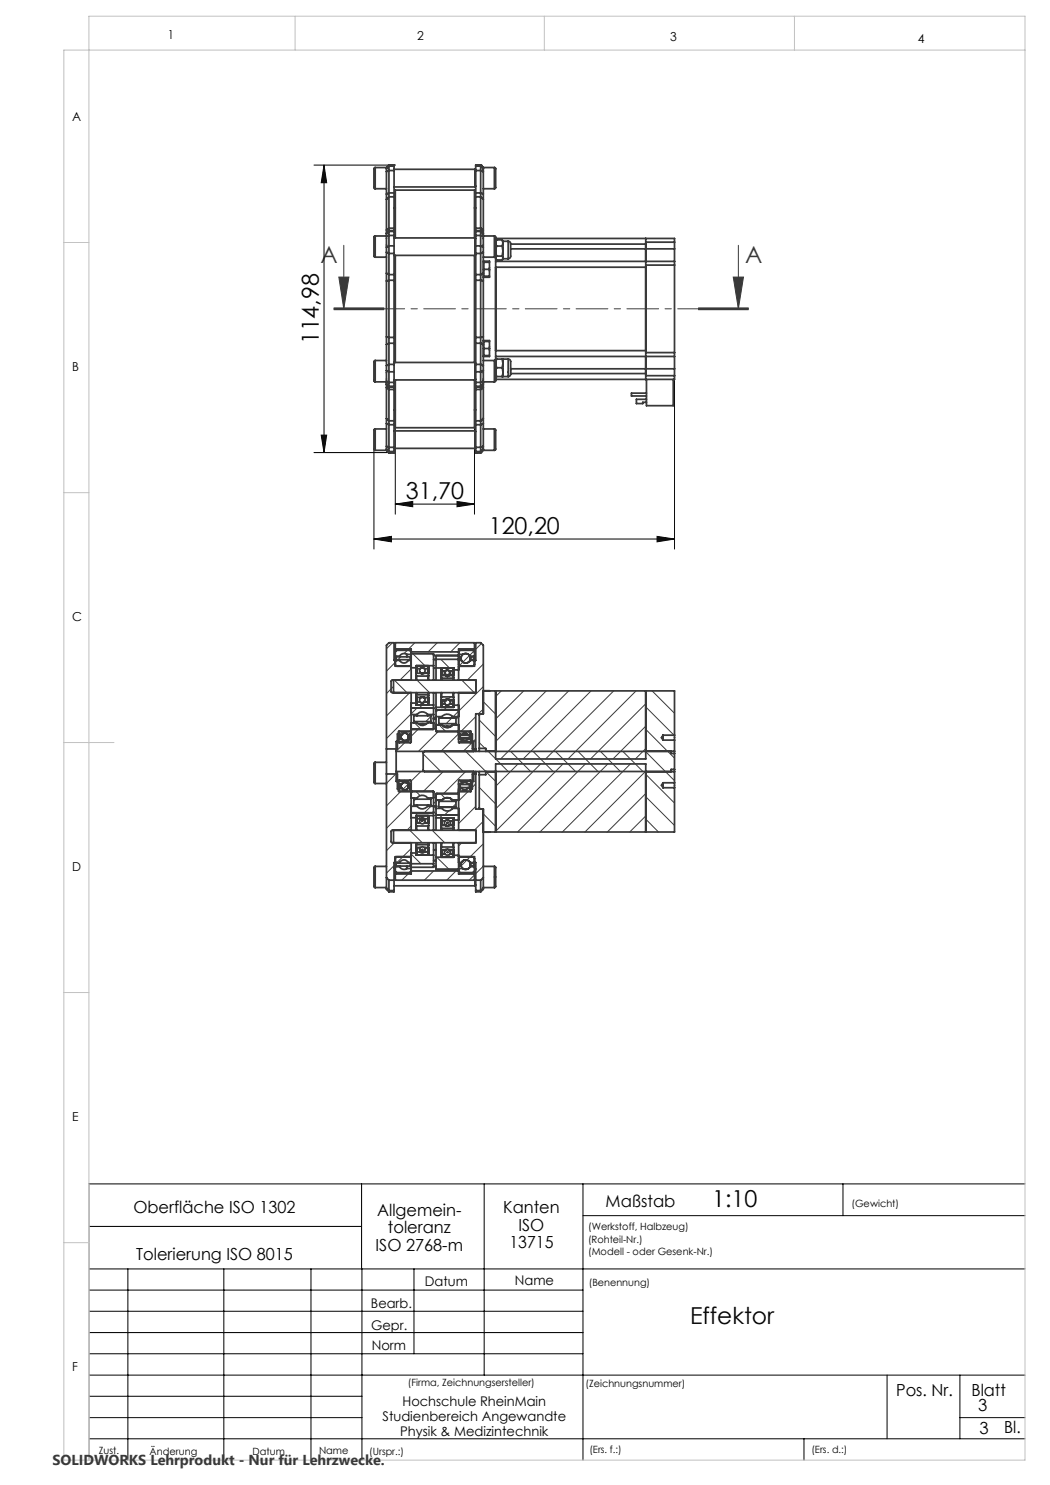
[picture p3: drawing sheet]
<svg xmlns="http://www.w3.org/2000/svg" width="210mm" height="297mm" viewBox="0 0 210 297" stroke-linecap="round" stroke-linejoin="round" font-family="sans-serif">
<g fill="none" stroke="#000" stroke-width=".2">
<path d="M62.8 33h15M64.8 33l.5 3.5h-1.1zM64.8 33v57.5M134.9 75.9v33.9M62.8 90.5h15M64.2 87h1.1l-.5 3.5zM74.8 89.8v20M79.1 85.5v17.3M94.9 85.5v17.3M74.8 107.8l3.5-.5v1.1zM74.8 107.8h60.1M79.1 100.8l3.4-.5v1z"/>
<path d="M79.1 100.8h15.8M91.4 100.3l3.5 .5-3.5 .5zM131.4 107.3l3.5 .5-3.5 .6zM72.3 236.8v17M96.8 236.8v38.2M116.6 236.8v55.2M168.6 236.8v6.3M205 236.8h-187.2v55.2M17.8 253.8h187.2M17.8 258h98.8M17.8 245.3h54.5M25.6 253.8v38.2"/>
<path d="M44.8 253.8v38.2M62.2 253.8v38.2M72.4 253.8v38.2M82.8 253.8v17M116.6 243.1h88.4M17.8 270.8h98.8M17.8 266.5h98.8M17.8 262.3h98.8M17.8 279.3h54.6M17.8 275h187.2M177.4 275v12.8M192 275v12.8"/>
<path d="M17.8 287.8h187.2M17.8 283.5h54.6M160.8 287.8v4.2M192 283.5h13"/>
</g>
<path d="M67.8 55.4h2l-1 6.4zM68.8 49.1v12.7M146.6 55.4h2.1l-1 6.4zM147.7 49.1v12.7M66.8 61.9h10zM66.8 61.8h10M66.8 61.6h10M139.7 61.8h10M139.7 61.6h10M139.7 61.9h10" fill="none" stroke="#393939" stroke-width=".2"/>
<path d="M149.7 61.8h-82.9" fill="none" stroke="#393939" stroke-width=".2" stroke-dasharray="6.3 1.3 1.3 1.3" stroke-dashoffset="2.4"/>
<path d="M59 3.2v6.8M108.9 3.2v6.8M158.9 3.2v6.8M205 10h-192.2v282h192.2v-288.8h-187.2v288.8M12.8 48.5h5M12.8 98.5h5M12.8 148.5h10M12.8 198.5h5M12.8 248.5h5" fill="none" stroke="#c0c0c0" stroke-width=".2"/>
<g fill="#000">
<path d="M64.2 87h1.1l-.5 3.5zM64.8 33l.5 3.5h-1.1z"/>
<path d="M91.4 100.3l3.5 .5-3.5 .5zM79.1 100.8l3.4-.5v1z"/>
<path d="M131.4 107.3l3.5 .5-3.5 .6zM74.8 107.8l3.5-.5v1.1z"/>
</g>
<path d="M146.6 55.4h2.1l-1 6.4zM67.8 55.4h2l-1 6.4z" fill="#393939"/>
<g fill="none" stroke="#393939" stroke-width=".35">
<path d="M75 33.5l-.2 .2v3.9l.2 .1M75 33.5v4.2M75 37.7h2.3M75 33.5h2.3M77.3 39.9v6.1M77.3 38.8v1.1M77.3 33.8v.5M77.3 33.5v.3M77.3 34.3v4.5M77.8 39.4v6.2M77.8 38.6v.8M77.8 33.2v.9"/>
<path d="M77.8 33h.1M77.8 33l-.5 .5M77.8 33h1M77.8 33v.2M77.8 34.1v4.5M77.8 39.4l-.5 .5M77.8 39.4h1M77.8 38.6l-.5 .2M77.8 38.6h1M77.8 34.1l-.5 .2M77.8 34.1h1M77.8 33.2l-.5 .6"/>
<path d="M77.8 33.2h1M78.8 39.4v6.2M78.8 38.6v.8M78.8 33.2v.9M78.8 33h.1M78.8 37.4h16.2M78.8 33.9h16.2M78.8 33v.2M78.8 34.1v4.5M95 33.9v3.5M95 33.9l.1 .1M95.1 39.4v6.2"/>
<path d="M95.1 38.6v.8M95.1 33.2v.9M95.1 33h.1M95.1 33h1M95.1 37.2l-.1 .2M95.1 39.4h1M95.1 38.6h1M95.1 34.1h1M95.1 33.2h1M95.1 33v.2M95.1 34.1v4.5M96.1 39.4v6.2"/>
<path d="M96.1 38.6v.8M96.1 33.2v.9M96.1 33h.1M96.1 33l.6 .5M96.1 33v.2M96.1 34.1v4.5M96.1 39.4l.6 .5M96.1 38.6l.6 .2M96.1 34.1l.6 .2M96.1 33.2l.6 .6M96.7 39.9v6.1M96.7 38.8v1.1"/>
<path d="M96.7 33.8v.5M96.7 33.5v.3M96.7 37.7h2.2M96.7 33.5h2.2M96.7 34.3v4.5M98.9 33.5l.2 .2v3.9l-.2 .1M98.9 33.5v4.2M75 47.2l-.2 .2v3.9l.2 .1M75 47.2v4.2M75 47.2h2.3M75 51.4h2.3M77.3 49.4v1"/>
<path d="M77.3 46.8v.5M77.3 56.2v11.2M77.3 54.6v1.6M77.3 46v.6M77.3 47.3v2.1M77.3 50.4l.5 .3M77.3 46.6v.2M77.3 50.4v4.2M77.3 54.6l.5 .3M77.8 49.2v1.5M77.8 46.3v.8M77.8 56.1v11.4"/>
<path d="M77.8 54.9v1.2M77.8 45.6v.5M77.8 49.2l-.5 .2M77.8 50.7h1M77.8 49.2h1M77.8 46.1v.2M77.8 47.1v2.1M77.8 50.7v4.2M77.8 47.1l-.5 .2M77.8 47.1h1M77.8 54.9h1M77.8 46.3l-.5 .5"/>
<path d="M77.8 46.3h1M77.8 56.1l-.5 .1M77.8 56.1h1M77.8 46.1l-.5 .5M77.8 46.1h1M77.8 45.6l-.5 .4M77.8 45.6h1M78.8 49.2v1.5M78.8 46.3v.8M78.8 56.1v11.4M78.8 54.9v1.2M78.8 45.6v.5"/>
<path d="M78.8 41.6h.3M78.8 51.1h16.2M78.8 47.6h16.2M78.8 46.1v.2M78.8 47.1v2.1M78.8 50.7v4.2M79.1 47.6v-9.6h15.8v9.6M79.1 51.1v21.4M94.9 51.1v21.4M94.9 41.6h.2M95 47.6v3.5M95 47.6l.1 .1"/>
<path d="M95 47.6h.1M95.1 49.2v1.5M95.1 46.3v.8M95.1 56.1v11.4M95.1 54.9v1.2M95.1 45.6v.5M95.1 50.9l-.1 .2M95.1 50.7h1M95.1 49.2h1M95.1 47.1h1M95.1 54.9h1M95.1 46.3h1"/>
<path d="M95.1 56.1h1M95.1 46.1h1M95.1 45.6h1M95.1 46.1v.2M95.1 47.1v2.1M95.1 50.7v4.2M96.1 49.2v1.5M96.1 46.3v.8M96.1 56.1v11.4M96.1 54.9v1.2M96.1 45.6v.5M96.1 49.2l.6 .2"/>
<path d="M96.1 46.1v.2M96.1 47.1v2.1M96.1 50.7v4.2M96.1 47.1l.6 .2M96.1 46.3l.6 .5M96.1 56.1l.6 .1M96.1 46.1l.6 .5M96.1 45.6l.6 .4M96.7 52.2h1.2v1.7M96.7 49.4v1M96.7 46.8v.5M96.7 56.2v11.2"/>
<path d="M96.7 54.6v1.6M96.7 46v.6M96.7 47.3v2.1M96.7 47.2h2.2M96.7 51.4h2.2M96.7 50.4l-.6 .3M96.7 46.6v.2M96.7 50.4v4.2M96.7 54.6l-.6 .3M96.7 53.9v1.3h1.2M96.7 53.9h1.2M97.9 53.9v1.6h-1.2"/>
<path d="M97.9 52.5h-1.2v1.4M98.9 47.2l.2 .1v3.9M98.9 47.2v4.2M99.1 51.2l-.2 .2M99.1 47.7h35.8v.7M99.1 51.7l.1 .2M99.1 51.2v21.2M99.1 52.3h35.8M99.1 53.4h30.1M99.3 49.2l-.2 1 .2 1M99.3 51.2l-.2 .4 .2 .4h1.1l.2-.4M99.3 48l-.2 .6 .2 .6"/>
<path d="M99.3 48l-.2 .3M99.3 49.2h1.1M99.3 51.2h1.1M99.3 48h1.1M100.4 49.2l.2 1M100.4 51.2l.2 .4M100.4 48l.2 .6M100.4 48l.2 .3M100.6 50.2v1.4M100.6 48.6v1.6M100.6 48.3v.3M100.6 51.6v.1"/>
<path d="M100.6 48.3h1M100.6 51.7h1M100.6 51.7l-.1 .2M100.6 50.2l-.2 1M100.6 48.6l-.2 .6M101.6 48.3h.3l.2 .3v2.6a.49 .49 0 0 1-.5 .5M101.6 48.3v3.4M102.1 49.8h32.8M102.1 48.8h27.1M129.2 48.4v4.6M129.2 47.7v.7M129.2 53h5.7"/>
<path d="M129.2 53v17.5M129.2 48.4h5.7M134.9 52.3v.7M134.9 49.8v2.5M134.9 48.4v1.4M134.9 53v17.5M75 72.1l-.2 .2v3.9l.2 .2M75 72.1v4.3M75 76.4h2.3M75 72.1h2.3M77.3 73.1v1M77.3 76.2v.6"/>
<path d="M77.3 67.4v1.5M77.3 76.9v.6M77.3 77.5v6.2M77.3 74.1v2.1M77.3 74.1l.5 .3M77.3 68.9v4.2M77.3 76.8v.1M77.3 76.2l.5 .3M77.3 76.8l.5 .5M77.3 67.4l.5 .1M77.3 76.9l.5 .5M77.3 77.5l.5 .4"/>
<path d="M77.8 72.9v1.5M77.8 76.5v.8M77.8 67.5v1.1M77.8 77.4v.5M77.8 77.9v6.3M77.8 72.9l-.5 .2M77.8 74.4h1M77.8 72.9h1M77.8 68.6v4.3M77.8 74.4v2.1M77.8 77.3v.1M77.8 76.5h1"/>
<path d="M77.8 68.6l-.5 .3M77.8 68.6h1M77.8 77.3h1M77.8 67.5h1M77.8 77.4h1M77.8 77.9h1M78.8 72.9v1.5M78.8 76.5v.8M78.8 67.5v1.1M78.8 77.4v.5M78.8 77.9v6.3M78.8 76h16.2"/>
<path d="M78.8 72.5h16.2M78.8 68.6v4.3M78.8 74.4v2.1M78.8 77.3v.1M79.1 76v9.5h15.8v-9.5M95 72.5v3.5M95 72.5l.1 .1M95.1 72.9v1.5M95.1 76.5v.8M95.1 67.5v1.1M95.1 77.4v.5M95.1 77.9v6.3"/>
<path d="M95.1 75.8l-.1 .2M95.1 74.4h1M95.1 72.9h1M95.1 76.5h1M95.1 68.6h1M95.1 77.3h1M95.1 67.5h1M95.1 77.4h1M95.1 77.9h1M95.1 68.6v4.3M95.1 74.4v2.1M95.1 77.3v.1"/>
<path d="M96.1 72.9v1.5M96.1 76.5v.8M96.1 67.5v1.1M96.1 77.4v.5M96.1 77.9v6.3M96.1 72.9l.6 .2M96.1 68.6v4.3M96.1 74.4v2.1M96.1 77.3v.1M96.1 68.6l.6 .3M96.7 68.1h1.2v1.6M96.7 73.1v1"/>
<path d="M96.7 76.2v.6M96.7 67.4v1.5M96.7 76.9v.6M96.7 77.5v6.2M96.7 74.1v2.1M96.7 76.4h2.2M96.7 72.1h2.2M96.7 74.1l-.6 .3M96.7 68.9v4.2M96.7 76.8v.1M96.7 76.2l-.6 .3M96.7 76.8l-.6 .5"/>
<path d="M96.7 67.4l-.6 .1M96.7 76.9l-.6 .5M96.7 77.5l-.6 .4M96.7 69.7v1.4h1.2M96.7 69.7h1.2M97.9 69.7v1.6h-1.2M97.9 68.3h-1.2v1.4M98.9 72.1l.2 .3M98.9 72.1v4.3M99.1 72.4v3.8l-.2 .2M99.1 75.3h.2M99.1 71.8h2.5"/>
<path d="M99.1 71.3h35.8M99.1 70.1h30.1M99.3 71.8l-.2 .8 .2 1M99.3 73.6a2.29 2.29 0 0 0 0 1.7M99.3 75.3h1.1M99.3 73.6h1.1M100.4 71.8l.2 .9M100.4 73.6l.2 .8M100.4 75.3h.2M100.6 74.4v.9M100.6 72.7v1.7M100.6 71.8v.9"/>
<path d="M100.6 74.4l-.2 .9M100.6 75.3h1M100.6 72.7l-.2 .9M101.6 71.8l.3 .1 .2 .3v2.3a.61 .61 0 0 1-.5 .8M101.6 71.8v3.5M102.1 73.8h32.8M102.1 74.7h27.1M129.2 70.5v4.6M129.2 75.1v.8M129.2 70.5h5.7M129.2 75.1h5.7M129.3 75.9v5.2h5.4v-5.2"/>
<path d="M129.3 78.6h-3v.6h3M129.3 79.9h-2v.8h1.3v-.2h.7M134.9 70.5v.8M134.9 71.3v2.5M134.9 75.1v.8h-35.8M134.9 73.8v1.3M75 85.8l-.2 .2v3.8l.2 .3M75 85.8v4.3M75 90.1h2.3M75 85.8h2.3M77.3 83.7v1M77.3 89.2v.6"/>
<path d="M77.3 89.8v.3M77.3 90l.5 .5M77.3 84.7v4.5M77.3 83.7l.5 .5M77.3 84.7l.5 .2M77.3 89.2l.5 .3M77.3 89.8l.5 .5M77.8 84.2v.7M77.8 89.5v.8M77.8 90.5h.1M77.8 90.5h1M77.8 84.9v4.6"/>
<path d="M77.8 90.3v.2M77.8 84.2h1M77.8 84.9h1M77.8 89.5h1M77.8 90.3h1M78.8 84.2v.7M78.8 89.5v.8M78.8 90.5h.1M78.8 82h.3M78.8 89.7h16.2M78.8 86.2h16.2M78.8 84.9v4.6"/>
<path d="M78.8 90.3v.2M94.9 82h.2M95 86.2v3.5M95 86.2l.1 .1M95.1 84.2v.7M95.1 89.5v.8M95.1 90.5h.1M95.1 90.5h1M95.1 89.5l-.1 .2M95.1 84.2h1M95.1 84.9h1M95.1 89.5h1"/>
<path d="M95.1 90.3h1M95.1 84.9v4.6M95.1 90.3v.2M96.1 84.2v.7M96.1 89.5v.8M96.1 90.5h.1M96.1 84.9v4.6M96.1 90.3v.2M96.7 83.7v1M96.7 89.2v.6M96.7 89.8v.3M96.7 90l-.6 .5"/>
<path d="M96.7 90.1h2.2M96.7 85.8h2.2M96.7 84.7v4.5M96.7 83.7l-.6 .5M96.7 84.7l-.6 .2M96.7 89.2l-.6 .3M96.7 89.8l-.6 .5M98.9 85.8l.2 .2v3.9l-.2 .2M98.9 85.8v4.3M78.4 136h16.8v2.5h-16.8l-.2-.1v-2.2zM78.7 136v2.5M79.1 131.2v2h3.1"/>
<path d="M79.1 129.8v.6M79.1 129.8h3.1v6.2M79.1 130.4l.2-.3h2.6l.3 .3h9.5l.3-.3h2.6l.3 .3M79.1 131.2h.8M79.1 129.8v-1.3h15.8v1.3M79.1 130.4v.8M79.1 133l.2 .2M79.2 131.9v.2M79.2 131.9v-.5h2.9v.5M79.2 131.9h2.9M79.9 131.2v.2M81.4 130.9a.98 .98 0 0 0-1.5 .3"/>
<path d="M81.4 130.9v.5M81.4 130.9h.8M82.1 131.9v.2M82.2 138.5v9.9l-.1 .2-2.4-.1v-2.2h2.5M82.2 132.1h-.6a.94 .94 0 0 1-.8 .5 .94 .94 0 0 1-.9-.5h-1.1v-3.6h-1l-.5 .5v20.8M82.2 133l-.3 .2M82.2 130.8h4.5v2.3M82.2 133.6h1M83.2 139.5v1M83.2 133.6v1.1M83.2 139.5l1.3-.1 1.2 .1v1M83.2 135.1l.1 .1"/>
<path d="M83.2 138.5v.6M83.2 135.1v.9M83.2 133.6h.1M83.2 134.7v.4M83.2 139.1v.4M83.3 133.6h.1v.2M83.3 139.8v.6M83.3 133.8v.6M83.3 133.6v.2M83.3 134.4v.3M83.3 139.5v.3M83.3 134.5v.2"/>
<path d="M83.3 139.5v.2M83.3 133.1l-.1 .1M83.3 139l-.1 .1M83.3 138.5v.5M83.3 135.2v.8M83.3 135.2h2.3M83.3 139h2.3M83.4 139.5v.1M83.4 139.6v.8v.2l-.1-.1M83.4 133.8v.7M83.4 134.4v.2M83.4 133.7h.6"/>
<path d="M83.4 134.6v.1M83.4 139.6v.1M84 139.5v.2M84 134.5v.2M84 133.7l.4-.1 .5 .1M84 133.7v.1M84.1 139.5h.1M84.2 134.6l-.1 .1M84.5 134.7h.1M84.5 139.4h.1M84.7 134.6l.1 .1M84.8 139.5h-.1"/>
<path d="M84.9 139.5v.2M84.9 134.5v.2M84.9 133.7v.1M84.9 133.7h.6M85.5 134.6v.1M85.5 139.5v.1M85.5 139.6v.1M85.5 134.6l.1 .1M85.5 139.6l.1 1 .1-.1M85.5 134.4v.2M85.5 133.8v.7M85.6 133.6h.1"/>
<path d="M85.6 139.5l-.1 .1M85.6 133.6l-.1 .2M85.6 133.1l.1 .7M85.6 139l.1 .1M85.6 138.5v.5M85.6 135.2v.8M85.7 139.5v.2M85.7 133.8v.6M85.7 139.8v.6M85.7 133.6h.1M85.7 133.8v1.3M85.7 134.5v.2"/>
<path d="M85.7 133.6v1.1h-.9l-.3 .1-1.3-.1M85.7 135.1l-.1 .1M85.7 138.5v.6M85.7 135.1v.9M85.7 139.1v.7M86.7 138.5v2.5M86.7 133.1v2.9M86.7 133.6h.5M86.7 131.9h.5M86.7 133.1h-3.5v.5M87.2 133.6v2.4M87.2 138.5v3"/>
<path d="M87.2 131.2v.7M87.2 131.9v1.7M87.2 133.6h3.5v.5M87.2 131.9h4.5M88.2 133.6l.1 1.5M88.2 134.1v.9M88.2 135.5l.1 .1M88.2 135.5v.5M88.2 138.5v1M88.2 135v.5M88.2 139.5v.4M88.2 135h.1"/>
<path d="M88.2 139.9h.9M88.2 135.1h.9M88.2 134.1h.1M88.3 134.1l.1 .1M88.3 134.2v.6M88.3 139.9v.1M88.3 135v.1M88.3 139.9l-.1 1.5M88.3 133.6l-.1 .1M88.3 139.4l-.1 .1M88.3 135.6v.4M88.3 138.5v.9"/>
<path d="M88.3 139.4h2.3M88.3 135.6h2.3M88.4 134.9v.1M88.4 139.9v.1M88.4 134.2h.1M88.4 134.2l-.1 .7 .1 .1M88.4 135l.7 .1M88.4 135v.1M88.9 134.8v.2M89 134.2a.6 .6 0 0 0 .5 .9 .6 .6 0 0 0 .5-.9M89.1 139.9l.4-.1 .3 .1M89.1 135.1l.4 .1 .3-.1"/>
<path d="M89.1 139.9h.1M89.8 139.9h.1M89.8 139.9h.9M89.8 135.1h.9M89.8 135v.1M89.9 135h.6M90 134.8l.1 .2M90.5 135l.1 .1M90.5 134.2h.1M90.5 134.2l.1 .7-.1 .1M90.6 134l.1 .1M90.6 134v.2h-.7l-.3-.2-1.2 .2"/>
<path d="M90.6 134.9l-.1 .1M90.6 134l-.1 .2M90.6 139.9l-.1 .1M90.6 133.6l.1 .1M90.6 139.4l.1 .1M90.6 135.6v.4M90.6 138.5v.9M90.7 134.7v.1M90.7 133.6h.1M90.7 134.2v.6M90.7 134.8l-.1 .2h.1M90.7 134.1v.1"/>
<path d="M90.7 134.1h.1M90.7 134.1v.9M90.7 139.9v.1M90.7 135.5l-.1 .1M90.7 135.5v.5M90.7 138.5v1M90.7 135v.5M90.7 139.5v.4M90.7 134h1M91.7 130.9h.9a1.01 1.01 0 0 1 1.4 .3h.9M91.7 130.9v1M91.7 132.1h.6a.97 .97 0 0 0 1.7 0h1.1v-3.6h1l.6 .5v13.8h-1.6v7"/>
<path d="M91.7 138.5v9.9l.1 .2h2.3l.1-.2v-.6M91.7 131.2v.7M91.7 130.9v.2h-5M91.7 131.9v4.1M91.7 133l.3 .2M91.9 131.9v.2M91.9 131.4h.3v.5h-.3zM94.1 131.4h.7v.5h-.7zM94.8 131.9v.2M94.9 131.2v2h-3.2M94.9 129.8v.6M94.9 129.8h-3.2v1.1"/>
<path d="M94.9 130.4v.8M94.9 133l-.3 .2M95 136l.2 .2M95.2 138.4l-.2 .1M96.7 138.2h38.2v8.8M96.7 138.2h1.2M99.1 138.2v13.6h30.1v-13.6M75 152.5l-.2 .1v3.9l.2 .2M75 152.5v4.2M75 156.7h2.3M75 152.5h2.3M77.3 149.8v5"/>
<path d="M77.3 154.8v22.9M77.3 154.8h2.2v3h.4v-1M79.2 150.3v4M79.2 150.3h55v.4h.7M79.2 154.3v2h2.5v.5M79.7 146.8v1h.7a.76 .76 0 0 0 1.2 0h.6M79.7 158.1l.2 .2M79.9 146.3l-.2 .1M79.9 146.9h.5a.76 .76 0 0 1 1.2 0h.4M79.9 157.7h.5a.76 .76 0 0 0 1.2 0h.4M79.9 147.8v-1h-.4v3h-2.2M80 156.8v.1"/>
<path d="M80 147.7v.1M80 156.9v.6h.2M80 156.9h.3M80 147.7h.2M80.2 157.5h.1M80.2 147.7h.1M80.2 147.1v.6M80.2 156.9v.6M80.3 147.1h-.3v.6M81.6 157.5h.1M81.6 156.9h.1M81.6 147.7h.1"/>
<path d="M81.7 147.7v-.6h.2v.6M81.7 147.8v.5h-2.5v2M81.7 156.9v.6M81.7 156.9h.2M81.7 147.7h.2M81.9 156.8v.1M81.9 147.7v.1M81.9 156.9v.6h-.2M82 156.8v1h.2M82.1 146.3l.1 .1M82.2 146.8v1M82.2 156.8v1"/>
<path d="M82.2 156.8h-.6a.72 .72 0 0 0-1.2 0h-.7v1M82.2 158.1l-.1 .2M82.2 145.7l.2 .2M82.2 144.6h1.2a1.35 1.35 0 0 0 2.1 0h1.2M82.2 159.6h1.2a1.35 1.35 0 0 1 2.1 0h1.2M82.2 158.3h.1M82.2 146.8h-.2v1M82.2 142.9h1.2M82.2 141.6h4.5M82.2 140.6h1M82.4 141.6l-.2 .1M82.4 158.3l-.2 .1"/>
<path d="M82.8 144.3v.3M82.8 159.6v.2M82.8 159.8h3.4M82.8 144.3h3.4M82.8 144.3v-1.1h3.4v1.1M82.8 159.8v1.2h3.4v-1.2M83.2 140.9l.1 .1M83.2 140.5v.5h3.5M83.2 140.5h.1M83.3 140.4v.1M83.4 142.9v.3M83.4 142.9a1.35 1.35 0 0 1 2.1 0"/>
<path d="M83.7 144.8l.8-.1 .7 .1M84 140.4l.4 .2 .5-.2M84 140.4h-.6l-.1 .1M84 140.4h.1M84.9 150.3l-.3 .2v3.6l.3 .2M84.9 140.4h.6l.2 .1M84.9 140.4h.1M85.5 142.9v.3M85.5 142.9h1.2M85.7 140.4l-.1 .6M85.7 140.5h.1M86.2 144.3v.3"/>
<path d="M86.2 159.6v.2M86.6 141.6l.1 .1M86.6 158.3l.1 .1M86.7 142.9v.9M86.7 145.7l-.1 .2M86.7 143.8h.5M86.7 143.5h.5M86.7 141v1.9M86.7 143.8v2.1h-4.5M87.2 143.8v2.5h7v1.5M87.2 142.2h.1M87.2 143.3v.5"/>
<path d="M87.2 146.2l.2 .1M87.2 142v.2M87.2 146.3h.1M87.2 158.8h.1M87.2 145h1.2M87.2 141.5v.5M87.2 142h4.5M87.2 143.3h1.2M87.3 142l-.1 .2M87.4 142l-.2 .2v1.1M87.4 158.7l-.2 .2M87.8 143.6h.1"/>
<path d="M87.8 144.7v.3M87.8 143.6h3.4M87.8 143.6v1.1M87.8 144.7h3.4M88.2 141.4v.1M88.2 141.4l.1 .1M88.2 140v1M88.2 140h.1M88.2 141h.1M88.3 140.3v.5M88.4 145a1.32 1.32 0 0 0 2.1 0M88.4 143.3v.3"/>
<path d="M88.4 143.3a1.37 1.37 0 0 1 2.1 0M88.4 145a1.31 1.31 0 0 0 2.1 0M88.4 140.8v.2h-.1M88.4 140.8h.1M88.4 140.8h.6l.4 .2 .5-.2h.7v.2M88.4 145h.1M88.4 140v.2M88.4 140h.6M88.4 140l-.1 .1 .1 .7M88.8 145.3h1.4M88.9 140v.3M89.9 140h.6"/>
<path d="M90 140l.1 .3M90.5 140l.1 .2M90.5 140l.1 .1-.1 .7M90.5 143.3v.3M90.5 140.8h.1M90.5 145h1.2M90.5 143.3h1.2M90.5 145h.1M90.5 140.8l.1 .2M90.6 141h.1M90.7 140.3v.5M90.7 140.2v.1"/>
<path d="M90.7 140.3h.1M90.7 140.2v.6M90.7 140.8v.2M90.7 141h.1M90.7 140h-.1l.1 .2M90.7 141.4l-.1 .1M90.7 140v1M90.7 141.4v.1M90.7 141v.5h-3.5M90.7 141h1M91.2 143.6h.1M91.2 144.7v.3"/>
<path d="M91.2 143.6v1.1M91.6 142l.1 .2M91.6 158.7l.1 .2M91.7 142v.2M91.7 146.3h.1M91.7 158.8h.1M91.7 156.8h.7a.72 .72 0 0 1 1.2 0h.6M91.7 147.8h.7a.76 .76 0 0 0 1.2 0h.6M91.7 158.1l.2 .2M91.7 146.2l-.1 .1M91.7 146.8h.2v1M91.7 158.7h-4.5v2.6"/>
<path d="M91.8 146.8v1M91.8 156.8v1M91.9 146.3l-.2 .1M91.9 156.8v1h-.2M91.9 146.9h.5M91.9 157.7h.5M92 147.7v.1M92 156.8v.1M92 147.7v-.6h1.9v.6M92 156.9v.6h1.9v-.6M92 156.9h1.9M92 147.7h1.9"/>
<path d="M92.2 147.8v.5h2.5v2M92.3 147.8l.1-.1h1.1l.2 .1M92.3 147.7v.1M92.4 157.7a.76 .76 0 0 0 1.2 0M92.4 157.5v.2M92.4 146.9v.1M92.4 146.9a.76 .76 0 0 1 1.2 0M93.6 146.9v.2a.75 .75 0 0 0-1.3 0M93.6 157.5v.2M93.6 146.9h.4M93.6 157.7h.4M93.7 147.7l-.1 .1"/>
<path d="M93.9 147.7v.1M93.9 156.8v.1M94 147.8v-1h.5v3h.6M94.1 146.3l.1 .1M94.2 146.8v1M94.2 156.8v1M94.2 156.8v-.6l-.1-.2h-2.3l-.1 .1v9.9M94.2 158.1l-.1 .2M94.2 156.8v1.5h-2.5M94.7 154.3v2h-2.5v.5M95.1 149.8v.5M95.1 154.3v.5"/>
<path d="M95.1 154.8v7h1.6v15.9M95.1 154.8h-.6v3h-.5v-1M95.8 154.3v.6M95.8 149.7v.6M95.8 149.7h1.4v.6M95.8 154.9v6.7l.3 .2M96.1 142.8l-.3 .2v6.7M97.2 150.2h1.9M97.2 154.3v.6h-1.4M97.2 154.3h1.9M129.2 150.2h5.7M129.2 154.3h5.7"/>
<path d="M132.6 147v1M132.6 156.6v.9M132.6 147h2.3M132.6 147l-.3 .5 .3 .5M132.6 148h2.3M132.6 156.6h2.3M132.6 156.6l-.3 .5 .3 .4M132.6 157.5h2.3M134.9 147v1M134.9 156.6v.9M134.9 150.2v.5M134.9 153.9v.4"/>
<path d="M134.9 148v2.2M134.9 150.7v3.2M134.9 154.3v2.3M134.9 157.5v8.9h-38.2M134.9 153.9h-.7v.4h-55M75 173.3l-.2 .2v3.8l.2 .2M75 173.3v4.2M75 173.3h2.3M75 177.5h2.3M77.3 177.7v.2l.5 .5M77.3 175.5l.5 .5M77.3 177.7l.5 .4"/>
<path d="M77.8 178.1v.3M77.8 176v2.1M77.8 176h1M77.8 178.1h1M78.2 166.3l.2-.3h16.8v2.6h-16.8l-.2-.3zM78.7 166v2.6M78.8 178.1v.3h-1M78.8 177.2h16.2M78.8 173.6h.3M79.1 174.2v.6M79.1 174.2l.2 .3h2.6l.3-.3M79.1 173.4h.8"/>
<path d="M79.1 173.4v.8M79.1 174.8v1.2h15.8v-1.2M79.2 172.5v.1M79.2 172.6v.6h2.9v-.6M79.2 172.6h2.9M79.3 171.3l-.2 .4M79.9 173.4a.98 .98 0 0 0 1.5 .3M79.9 173.2v.2M81.4 173.2v.5M81.4 173.7h.8M81.9 171.3l.3 .4M82.1 172.5v.1"/>
<path d="M82.2 171.3h-3.1v2.1M82.2 172.5h-.6a.94 .94 0 0 0-.8-.5 .94 .94 0 0 0-.9 .5h-1.1v5.6M82.2 162.4l.2 .2M82.2 172.8v.6M82.2 161.3h1.2M82.2 168.6v4.2M82.2 173.7v1.1h-3.1M82.2 162.6h4.5M82.2 172.8h4.5M82.2 163.5h1M82.2 170.6h1M82.2 174.2h9.5"/>
<path d="M83.2 170.9l.1 .1M83.2 169.5v1.1M83.2 163.6v1M83.2 165.1l.1 .1M83.2 168.6v.4M83.2 165.1v.9M83.2 169.5h.9l.4-.1 1.2 .1M83.2 163.6h.1M83.2 170.6v.4h3.5M83.2 170.6h.1M83.2 164.6v.5M83.2 169v.5"/>
<path d="M83.3 163.6l.1-.1v.3M83.3 163.8v.6M83.3 169.7v.7M83.3 169.5v.2M83.3 169.8v.6M83.3 163.6v.2M83.3 164.4v.2M83.3 170.4v.2M83.3 164.5v.1M83.3 163.1l-.1 .1M83.3 168.6v.3M83.3 168.9l-.1 .1"/>
<path d="M83.3 165.2v.8M83.3 165.2h2.3M83.3 168.9h2.3M83.4 169.5v.1M83.4 161.3a1.35 1.35 0 0 0 2.1 0M83.4 161v.3M83.4 170.4v.2h-.1M83.4 169.6v.1M83.4 164.4v.2M83.4 163.8v.7M83.4 169.7v.7M83.4 163.8h.6"/>
<path d="M83.4 170.4h.6M83.4 164.6h.1M83.9 169.5a.61 .61 0 0 0 .6 .8 .61 .61 0 0 0 .6-.8M83.9 164.6a.61 .61 0 0 1 .6-.7 .61 .61 0 0 1 .6 .7M84 170.4l.4 .2 .5-.2M84 170.1v.3M84 163.8v.3M84 163.8l.4-.3 .5 .3M84.5 164.1v.1M84.5 169.9v.1M84.5 169.9h.1M84.5 164.2h.1"/>
<path d="M84.5 164.1h.1M84.5 170h.1M84.9 170.1v.3M84.9 163.8v.3M84.9 163.8h.6M84.9 170.4h.6M85.5 169.5v.1M85.5 169.6v.1M85.5 164.6h.1M85.5 161v.3M85.5 161.3h1.7M85.5 164.4v.2"/>
<path d="M85.5 163.8v.7M85.5 169.7v.7M85.5 170.4l.1 .2M85.6 170.6h.1M85.6 169.5l-.1 .1M85.6 163.1l.1 .7M85.6 168.6v.3M85.6 168.9l.1 .1M85.6 165.2v.8M85.7 169.5v.2M85.7 163.6l-.1-.1-.1 .3M85.7 169.7v.7"/>
<path d="M85.7 163.8v.6M85.7 170.4l-.1 .6M85.7 163.6h.1M85.7 169.8v.6M85.7 163.8v1.3M85.7 164.5v.1M85.7 170.6h.1M85.7 169.5v1.1M85.7 163.6v1h-.9l-.3 .2-1.3-.2M85.7 165.1l-.1 .1M85.7 168.6v.4M85.7 165.1v.9"/>
<path d="M85.7 169v.5M86.6 162.6l.1-.1v-4.2h-7v-2.2l2.4-.1 .1 .2v9.8M86.7 173.5h-4.5v.2M86.7 161.3h.1M86.7 172.8v.6M86.7 168.6v2.4M86.7 163.1v2.9M86.7 173.3h.5M86.7 172.1h.5M86.7 170h.5M86.7 162.5v.6M86.7 171v1.8"/>
<path d="M86.7 163.1h-3.5v.5M87.2 162.9l.1 .1M87.2 161.3h.1M87.2 162.8l.2 .2M87.2 161.3v.4M87.2 162.9v.1M87.2 163.6v2.4M87.2 168.6v2.8M87.2 173.8v.2h4.5M87.2 160.1h1.2M87.2 161.7v1.2M87.2 163v.6"/>
<path d="M87.2 171.4v2.4M87.2 163h4.5M87.2 161.7h1.2M87.2 160h1.2M87.2 163.6h3.5M87.2 173.8h4.5M87.8 160.1v.2M87.8 160.3v1.1h3.4v-1.1M87.8 160.3h3.4M88.2 163.6h.1M88.2 171.3v.1M88.2 171.3l.1 .1"/>
<path d="M88.2 164v1M88.2 170v1M88.2 169.9v.1M88.2 165.6l.1 .1M88.2 165.6v.4M88.2 168.6v.9M88.2 163.6l.1 1.5M88.2 165v.6M88.2 169.5l.1 .5M88.2 165h.1M88.2 170h.1M88.2 169.9h.9"/>
<path d="M88.2 165.1h.9M88.2 171h.1M88.2 164h.1M88.3 164h.1v.2M88.3 171h.1M88.3 170.8h.1M88.3 164.2v.6M88.3 170.3v.5M88.3 170.2h.1M88.3 165v.1M88.3 169.9l-.1 1.4M88.3 163.6l-.1 .1"/>
<path d="M88.3 169.4l-.1 .1M88.3 165.7v.3M88.3 168.6v.8M88.3 164.9l.1 .1M88.3 169.4h2.3M88.3 165.7h2.3M88.4 164.9v.1M88.4 169.9v.1M88.4 160.1a1.38 1.38 0 0 1 2.1 0M88.4 161.7a1.31 1.31 0 0 0 2.1 0M88.4 161.5v.2M88.4 160a1.37 1.37 0 0 1 2.1 0"/>
<path d="M88.4 170.8h.6l.4 .2 1.2-.2v.2M88.4 160v.1M88.4 164.2l-.1 .7M88.4 170.8v.2M88.4 170v.2M88.4 165h.7M88.4 170h.7M88.4 170l-.1 .1 .1 .7M88.4 165v.1M89 165a.6 .6 0 0 1 .1-.8 .6 .6 0 0 1 .8 0 .6 .6 0 0 1 0 .8M89 170v.1M89.1 170l-.2 .5 .1 .3"/>
<path d="M89.1 170l.3-.1 .4 .1M89.1 165l.2 .1 .5-.1M89.1 169.9v.1M89.1 169.9l.4-.1 .3 .1M89.1 165.1l.4 .1 .3-.1M89.1 165v.1M89.5 170.4h.1M89.5 164.5h.1M89.5 164.5v.1M89.5 164.6h.1M89.8 169.9v.1M89.8 165h.7"/>
<path d="M89.8 170h.7M89.8 169.9h.9M89.8 165v.1M89.8 165.1h.9M89.9 170l.2 .5-.1 .3M89.9 170v.1M90.5 170l.1 .2M90.5 170l.1 .1-.1 .7M90.5 165l.1 .1M90.5 161.5v.2M90.5 160.1h1.2M90.5 161.7h1.2"/>
<path d="M90.5 160v.1M90.5 160h1.2M90.5 170.8l.1 .2M90.6 164h.1M90.6 164v.2h-.7l-.3-.2-1.2 .2M90.6 164.9l-.1 .1M90.6 164l-.1 1M90.6 169.9l-.1 .1M90.6 163.6l.1 .1M90.6 169.4l.1 .1M90.6 168.6v.8M90.6 165.7v.3"/>
<path d="M90.7 164.7h.1M90.7 163.6h.1M90.7 171h-.1M90.7 170.3v.5M90.7 164.2v.5M90.7 170.2v.1M90.7 170.3h.1M90.7 164.7l-.1 .3h.1M90.7 164v.2M90.7 170.8v.2M90.7 164.2v.6M90.7 170.2v.6"/>
<path d="M90.7 171h.1M90.7 164h.1M90.7 171.4h.1M90.7 170h-.1l.1 .2M90.7 171.3l-.1 .1M90.7 170v1M90.7 164v1M90.7 169.9v.1M90.7 165.6l-.1 .1M90.7 168.6v.9M90.7 165.6v.4M90.7 163.6v.4"/>
<path d="M90.7 165v.6M90.7 169.5v.4M90.7 171v.4h-3.5M90.7 171.1h1M90.7 164h1M91.2 160.1v.2M91.6 163l.1-.1v.1M91.7 171.3h3.2v2.1M91.7 172.5h.6a.97 .97 0 0 1 1.7 0h1.1v5.6M91.7 174.2l.3 .3h2.6l.3-.3M91.7 168.6v6.2h3.2M91.9 172.5v.1"/>
<path d="M91.9 172.6h.3v.6h-.3zM92 171.3l-.3 .4M94.1 172.6h.7v.6h-.7zM94.6 171.3l.3 .4M94.8 172.5v.1M94.9 173.4h-.9a1.01 1.01 0 0 1-1.4 .3h-.9M94.9 174.2v.6M94.9 173.6h.1M94.9 173.4v.8M95 173.6v3.6M95 173.6l.1 .2M95 166l.2 .3"/>
<path d="M95.1 178.1v.3h1M95.1 177l-.1 .2M95.1 176h1M95.1 178.1h1M95.2 168.3l-.2 .3M96.1 178.1v.3M96.1 176v2.1M96.7 177.7v.2l-.6 .5M96.7 173.3h2.2M96.7 177.5h2.2M96.7 175.5l-.6 .5M96.7 177.7l-.6 .4"/>
<path d="M96.7 166.4h1.2M98.9 173.3l.2 .1v4l-.2 .1M98.9 173.3v4.2M99.1 166.4v-13.6h30.1v13.6"/>
<circle cx="84.5" cy="134.1" r=".56"/>
<circle cx="89.5" cy="134.5" r=".44"/>
<circle cx="93.1" cy="131.7" r=".95"/>
<circle cx="80.9" cy="157.2" r=".76"/>
<circle cx="81" cy="147.4" r=".74"/>
<circle cx="84.5" cy="140" r=".57"/>
<circle cx="89.5" cy="140.4" r=".6"/>
<circle cx="93.1" cy="172.9" r=".95"/>
</g>
<g fill="none" stroke="#393939" stroke-width=".2">
<path d="M78.5 128.5l-1.2 1.2M78.7 137.3l-1.4 1.4M78.9 136l2.5 2.5M79.4 132.1l-2.1 2.1M80.2 131.4l-.6 .5M81.5 130.1l-.7 .6M82 138.5l-4.7 4.7M82.2 133.8l-2.2 2.2M82.6 130.8l2.4 2.3M83 128.5l-1.3 1.3M83.4 136l2.5 2.5M85 139.9l-1 1.1"/>
<path d="M85.5 133.7l.2 .1M85.7 134.8l-.4 .4M85.7 139.3l-.2 .2M87.5 128.5l-1.9 1.9M88.2 131.9l1.7 1.7M89.9 135.1l-.6 .5M90.1 139.4l-1.2 1.2M90.5 134.2l.2 .1M91.8 133.2l-.1 .1M92 128.5l-1.9 1.9M92.2 131.4h.1M92.4 136l2.5 2.5"/>
<path d="M94.8 130.2l-2.9 2.9M96.3 128.7l-1.2 1.2M96.7 132.8l-3.2 3.2M96.7 137.3l-6.1 6M99 138.2l.1 .1M100.3 138.2l-1.2 1.1M104.7 138.2l-5.6 5.6M109.3 138.2l-10.2 10.1M113.7 138.2l-13.6 13.6M118.2 138.2l-13.6 13.6M122.7 138.2l-13.6 13.6M127.2 138.2l-13.6 13.6"/>
<path d="M130.4 138.2l4.5 4.5M79.2 154.8l-1.9 1.9M79.7 154.3l-.5 .5M80.2 158.3l-2.9 2.9M80.2 146.3l.4 .4M80.9 156l.8 .8M81.2 148.3l-2 1.9M81.6 156.8l-1 1.1M81.7 147.8l.5 .5M81.8 156.9l.1 .1M82.2 147.3l-.2 .2M82.9 144.6l1.3 1.3"/>
<path d="M83.1 159.8l-.3 .4M83.2 158.3l.8 .8M83.3 140.4l.1 .1M83.4 141.6l-6.1 6.1M83.6 145.9l-1.4 1.3M83.9 141l.6 .6M84.2 154.3l-2.5 2.4M84.6 150.8l3.6 3.5M86.2 143.3l-1 1M86.7 142.8l-.1 .1M87.5 142l-.3 .3M87.7 146.3l-4 4"/>
<path d="M87.8 145l1.3 1.3M88.1 158.7l.9 .9M88.3 140.9l.1 .1M88.7 140.8l-.5 .4M88.7 154.3l-4 4M88.7 150.3l3.9 4M88.8 141.5l.6 .5M90.4 143.6l-1.2 1.1M91.7 146.8l-3.5 3.5M91.7 157.9l.5 .4M93.1 154.3l-4.4 4.4M93.1 150.3l6 6"/>
<path d="M93.6 158.3l-1.9 1.9M93.6 146.3l.5 .5M94.2 157.8h-.1M94.7 148.3l-2.1 2M95.1 143.3l-2.9 3M95.1 147.8l-.6 .7M95.1 156.8l-.6 .7M95.8 148.5l1.2 1.2M95.8 144l3.3 3.3M95.8 157.5l3.3 3.3M96.7 141.8l-1 1M96.7 140.3l2.4 2.5"/>
<path d="M97.2 149.8l.4 .4M97.6 150.3l4 4M102.1 150.3l4 4M103.6 152.8l-4.5 4.5M106.6 150.3l4 4M108.1 152.8l-9 9M111.1 150.3l4 4M112.6 152.8l-13.5 13.5M115.6 150.3l4 4M117.1 152.8l-13.6 13.6M120.1 150.3l4 4M121.6 152.8l-13.6 13.6"/>
<path d="M124.6 150.3l4 4M126.1 152.8l-13.6 13.6M129.1 150.3l4 4M129.2 140.8l-11.1 11M129.2 145.2l-6.6 6.6M129.2 149.7l-2.1 2.1M129.2 154.2l-12.2 12.2M129.2 158.7l-7.7 7.7M129.2 159.3l5.7 5.8M129.2 154.9l5.7 5.7M129.2 145.9l4.3 4.3M129.2 141.4l5.6 5.6"/>
<path d="M133.1 154.3l1.8 1.8M133.6 150.3l1.3 1.3M78.8 173.1l-1.5 1.5M78.9 168.6l-1.6 1.5M79.3 172.6l-.1 .2M81.6 174.8l-1.2 1.2M82 166l2.5 2.6M82.2 160.7l-4.9 5M82.2 169.7l-2.8 2.8M82.2 174.2l-.3 .3M82.2 165.2l-.8 .8M82.2 170.8l2 2"/>
<path d="M82.9 162.6l.6 .5M84.3 163.1l-.6 .7M85.6 169.7l.1 .1M85.7 170.7l-.3 .3M86.2 161.3l-1.3 1.3M86.4 166l2.5 2.6M86.7 174.2l-1.8 1.8M87.2 160.2l-.5 .5M87.3 171.4l2.4 2.4M87.9 163l.6 .6M88.3 163.6l-.1 .1M89.8 162.2l-.9 .8"/>
<path d="M90.1 170.8l-.6 .6M90.6 170.1l.1 .1M91.2 174.2l-1.8 1.8M91.2 160.8l-.7 .6M91.4 171.1l.3 .2M92.4 168.6l-.7 .6M94.9 175l-1.1 1M95.1 161.3l-3.4 3.4M96.7 164.2l-1.8 1.8M96.7 168.8l-4.5 4.4M96.7 173.2l-1.6 1.5M96.7 162.8l2.4 2.5"/>
<path d="M129.2 163.2l-3.3 3.2M129.2 163.8l2.5 2.6"/>
</g>
<g font-size="4.7" fill="#393939">
<text x="64.1" y="52.5">A</text>
<text x="149" y="52.5">A</text>
</g>
<g font-size="4.7">
<text x="63.8" y="68.9" transform="rotate(-90 63.8 68.9)">114,98</text>
<text x="81.2" y="99.8">31,70</text>
<text x="97.7" y="106.8">120,20</text>
<text x="142.5" y="241.5">1:10</text>
<text x="138" y="264.7">Effektor</text>
</g>
<g font-size="3.3">
<text x="26.7" y="242.7">Oberfläche ISO 1302</text>
<text x="75.4" y="243.2">Allgemein-</text>
<text x="100.6" y="242.7">Kanten</text>
<text x="121.1" y="241.4">Maßstab</text>
<text x="27.2" y="251.9">Tolerierung ISO 8015</text>
<text x="75.1" y="250.2">ISO 2768-m</text>
<text x="77.6" y="246.7">toleranz</text>
<text x="101.9" y="249.7">13715</text>
<text x="103.7" y="246.2">ISO</text>
<text x="179.2" y="279.2">Pos. Nr.</text>
<text x="194.3" y="279.2">Blatt</text>
<text x="195.7" y="282.1">3</text>
<text x="195.9" y="286.9">3</text>
<text x="200.8" y="286.7">Bl.</text>
</g>
<text font-size="2.9" fill="#393939" x="10.5" y="292.9">SOLIDWORKS Lehrprodukt - Nur für Lehrzwecke.</text>
<g font-size="2.7">
<text x="85" y="257.2">Datum</text>
<text x="103" y="257.1">Name</text>
<text x="74.2" y="261.6">Bearb.</text>
<text x="74.2" y="265.9">Gepr.</text>
<text x="74.3" y="270.1">Norm</text>
<text x="80.5" y="281.1">Hochschule RheinMain</text>
<text x="76.5" y="284.1">Studienbereich Angewandte</text>
<text x="80" y="287.1">Physik &amp; Medizintechnik</text>
</g>
<g font-size="2.5">
<text x="33.6" y="7.8">1</text>
<text x="83.4" y="8.1">2</text>
<text x="134" y="8.2">3</text>
<text x="183.6" y="8.5">4</text>
<text x="14.5" y="24.2">A</text>
<text x="14.5" y="74.2">B</text>
<text x="14.5" y="124.2">C</text>
<text x="14.5" y="174.2">D</text>
<text x="14.5" y="224.2">E</text>
<text x="14.5" y="274.2">F</text>
</g>
<g font-size="2">
<text x="170.3" y="241.4">(Gewicht)</text>
<text x="117.6" y="246.1">(Werkstoff, Halbzeug)</text>
<text x="117.6" y="248.6">(Rohteil-Nr.)</text>
<text x="117.6" y="251.1">(Modell - oder Gesenk-Nr.)</text>
<text x="117.8" y="257.2">(Benennung)</text>
<text x="81.6" y="277.3">(Firma, Zeichnungsersteller)</text>
<text x="117.1" y="277.4">(Zeichnungsnummer)</text>
<text x="19.8" y="290.7">Zust.</text>
<text x="29.9" y="290.9">Änderung</text>
<text x="50.5" y="290.9">Datum</text>
<text x="63.8" y="290.8">Name</text>
<text x="73.9" y="291.1">(Urspr.:)</text>
<text x="117.9" y="290.7">(Ers. f.:)</text>
<text x="162.3" y="290.6">(Ers. d.:)</text>
</g>
</svg>
